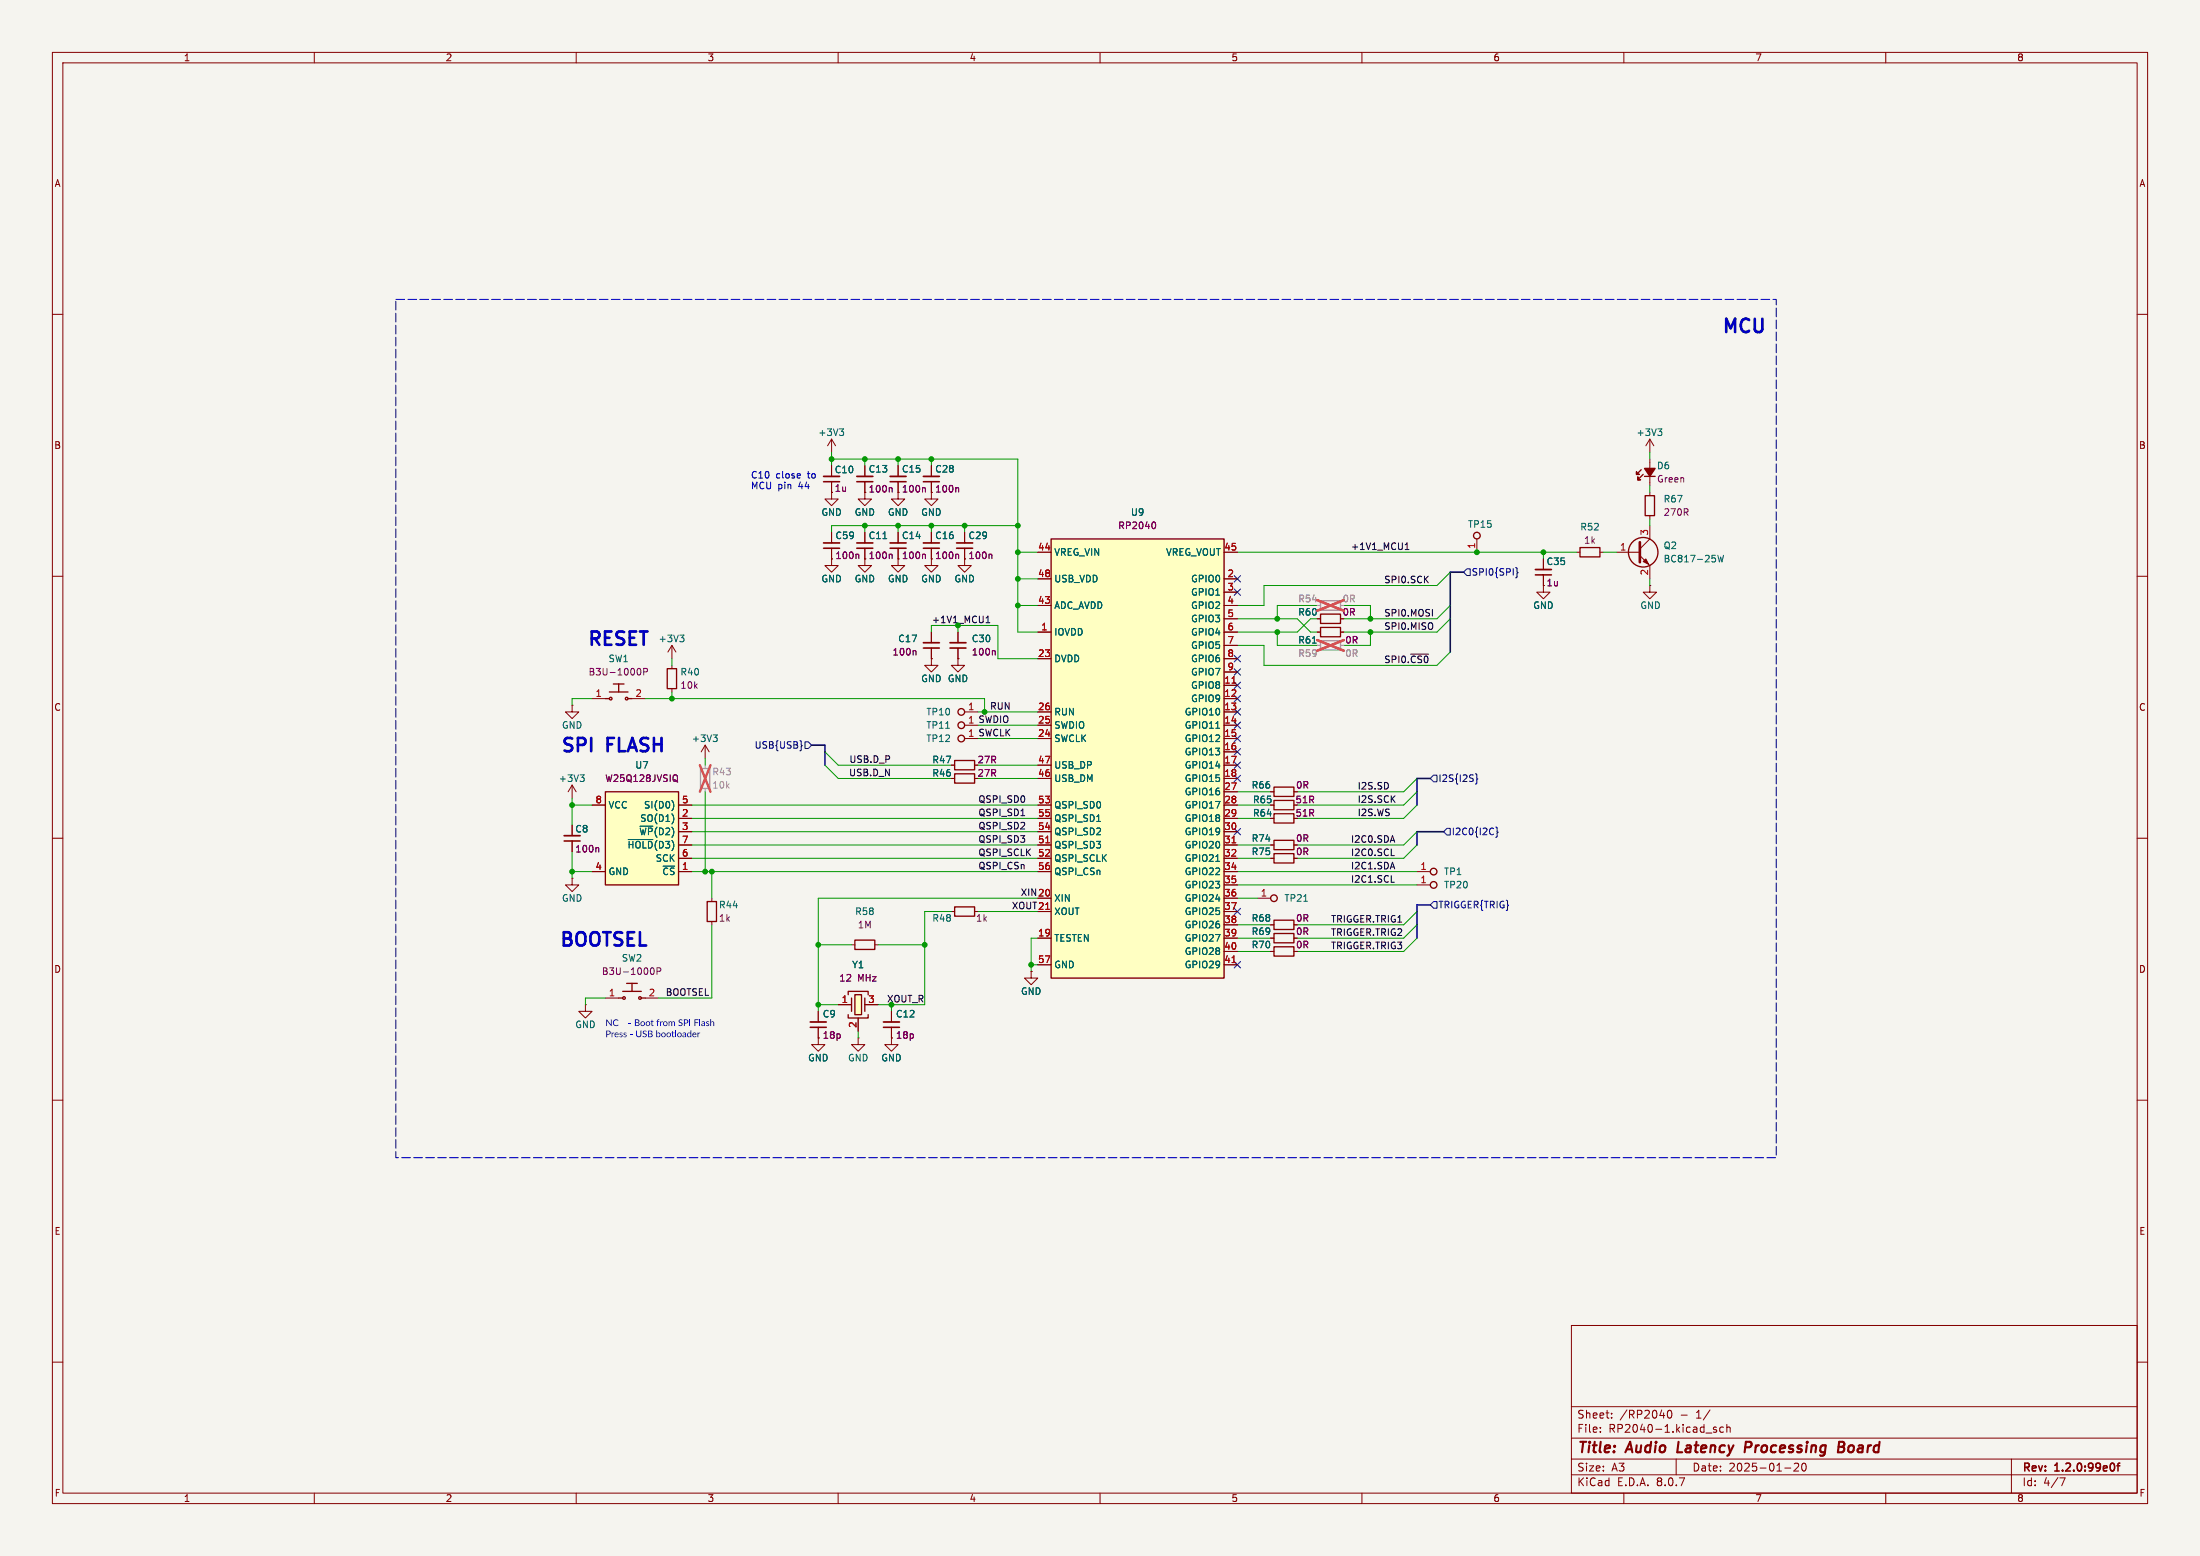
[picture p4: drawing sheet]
<svg xmlns="http://www.w3.org/2000/svg" width="420mm" height="297mm" viewBox="0 0 420 297" stroke-linecap="round" stroke-linejoin="round" font-family="sans-serif">
<path d="M0 0h420v297h-420z" fill="#f5f4ef" stroke="#f5f4ef" stroke-width=".19"/>
<g fill="none" stroke="#840000" stroke-width=".19">
<path d="M10 10h400v277h-400zM12 12h396v273h-396zM60 10v2M110 10v2M160 10v2M210 10v2M260 10v2M310 10v2M360 10v2M10 60h2M408 60h2M158.7 94v1.3h1.3l-1.3 1.2-1.2-1.2h1.2"/>
<path d="M158.7 94h.1M165.1 94v1.3h1.3l-1.3 1.2-1.3-1.2h1.3M165.1 94h.1M165.1 88.9v2M165.1 91.9v2.1M171.4 94v1.3h1.3l-1.3 1.2-1.2-1.2h1.2M171.4 94h.1M177.8 88.9v2M177.8 91.9v2.1M315 94v.6M315 98.4v.7M10 110h2"/>
<path d="M158.7 106.7v1.3h1.3l-1.3 1.2-1.2-1.2h1.2M158.7 106.7h.1M158.7 101.6v2M158.7 104.6v2.1M165.1 106.7v1.3h1.3l-1.3 1.2-1.3-1.2h1.3M165.1 106.7h.1M171.4 106.7v1.3h1.3l-1.3 1.2-1.2-1.2h1.2M171.4 106.7h.1M184.1 101.6v2M184.1 104.6v2.1M251.5 118.1h.6M294.6 106.7v2"/>
<path d="M294.6 109.7v2.1M308.6 105.4h4.5M313.1 106l1.9 2v2.5M315 111.8v1.2h-1.3l1.3 1.3 1.2-1.3h-1.2M315 111.8h.1M315 100.3v2.6l-1.9 1.9M408 110h2M182.9 120.7v2M182.9 123.7v2M251.5 120.7h.6M255.9 120.7h.6M10 160h2"/>
<path d="M181.6 146.1h.6M184.1 141h2.6M242.6 153.7h.6M242.6 156.2h.6M242.6 151.1h.6M408 160h2M240 171.5h2.6M242.6 163.8h.6M242.6 161.3h.6M270.5 168.9h2.5M270.5 166.4h2.5M163.8 198.1v1.3h1.3l-1.3 1.3-1.2-1.3h1.2"/>
<path d="M163.8 198.1h.1M170.2 198.1v1.3h1.2l-1.2 1.3-1.3-1.3h1.3M170.2 198.1h.1M170.2 193v2.1M170.2 196.1v2M10 210h2M408 210h2M300 253h108v32h-108zM10 260h2M300 278.5h108M300 274.5h108M300 268.5h108"/>
<path d="M305.5 273.2v.2M305.5 272.5v.1M307.7 270.5v.2M307.7 269.8v.1M318.4 269.3l.3-.1a.8 .8 0 0 1 .5 .7 .8 .8 0 0 1-.5 .8l-.3-.2-.1-.4zM320 278.5v3M327.7 272.5l-.4-.1-.2 .2 .1 .2 .5 .2v.3h-.6M329 272.5l-.4-.1-.3 .3 .1 .6h.6M329.7 272.5l.2-.1 .3 .1 .1 .9M329.7 271.9v1.5M343.3 279.4v.5l-.9 .9h1M344.1 279.4a.81 .81 0 0 0 .3 1.4l.3-.2 .1-.4-.1-.8"/>
<path d="M384 278.5v6.5M408 260h2M60 285v2M110 285v2M160 285v2M210 285v2M260 285v2M300 281.5h108M310 285v2M340.7 280.2h1.2M360 285v2M393.2 282.1h1l-.6 1.5"/>
</g>
<path d="M163.6 91.9h3M176.3 91.9h3M157.2 104.6h3.1M182.6 104.6h3.1M293.1 109.7h3.1M181.4 123.7h3M168.7 196.1h3M404.1 279.8h.6M404.7 279.3l-.4 .2v1.3" fill="none" stroke="#840000" stroke-width=".3"/>
<path d="M320.4 275.2l-.2 2h.9M334.1 275.2h-.8l-.3 2M334.1 276.2l-.9 .1M351 276.2h.7M351.1 275.2l.9 .1a.51 .51 0 0 1 .1 .5 .51 .51 0 0 1-.4 .4l.2 .1a.58 .58 0 0 1-.3 .9h-.7z" fill="none" stroke="#840000" stroke-width=".4"/>
<g fill="none" stroke="#840000" stroke-width=".25">
<path d="M314.1 94.6h1.7v3.8h-1.7zM252.1 119.8h3.8v1.7h-3.8zM252.1 117.2h3.8v1.8h-3.8zM182.2 145.2h3.9v1.7h-3.9zM243.2 152.8h3.8v1.8h-3.8zM243.2 155.3h3.8v1.8h-3.8zM243.2 150.2h3.8v1.8h-3.8zM243.2 162.9h3.8v1.8h-3.8zM243.2 160.4h3.8v1.8h-3.8z"/>
<circle cx="313.7" cy="105.4" r="2.82"/>
<circle cx="183.5" cy="141" r=".63"/>
<circle cx="243.2" cy="171.4" r=".63"/>
<circle cx="273.7" cy="168.9" r=".63"/>
<circle cx="273.7" cy="166.4" r=".63"/>
</g>
<path d="M163.6 90.9h3M176.3 90.9h3M157.2 103.6h3.1M182.6 103.6h3.1M293.1 108.7h3.1M181.4 122.7h3M168.7 195.1h3" fill="none" stroke="#840000" stroke-width=".33"/>
<path d="M170.1 93.1l.2 .2v.6M182.8 93.1l.2 .2v.6M163.8 105.8l.2 .2v.6M189.2 105.8l.2 .2v.6M189.8 124.2l.2 .2v.6" fill="none" stroke="#840084" stroke-width=".19"/>
<path d="M327.9 106l.3 1.3 .3-.9 .2 .9 .3-1.3M250.6 122.8h.7M248.9 172h.7" fill="none" stroke="#006464" stroke-width=".19"/>
<path d="M252.1 114.7h3.8v1.8h-3.8zM252.1 122.3h3.8v1.8h-3.8z" fill="none" stroke="#9c9b98" stroke-width=".25"/>
<path d="M251.5 115.6h.6M251.5 123.2h.6M255.9 123.2h.6" fill="none" stroke="#9c9b98" stroke-width=".19"/>
<path d="M251.5 114.6l5 2M256.5 114.6l-5 2M251.5 122.2l5 2M256.5 122.2l-5 2" fill="none" stroke="#e75356" stroke-width=".46"/>
<path d="M313.1 103.5v3.8" fill="none" stroke="#840000" stroke-width=".51"/>
<path d="M313.7 107.2l.5-.5 .5 1z" fill="#840000" stroke="#840000" stroke-width=".19"/>
<path d="M162.6 190.5v2.5M165.1 190.5v2.5" fill="none" stroke="#ffffc2" stroke-width=".19"/>
<path d="M163.2 189.9h1.3v3.8h-1.3z" fill="#ffffc2"/>
<path d="M301.6 104.5h3.8v1.8h-3.8zM182.2 147.7h3.9v1.8h-3.9zM163.2 179.5h3.8v1.7h-3.8zM182.2 173.1h3.9v1.8h-3.9zM243.2 175.6h3.8v1.8h-3.8zM161.9 193.7v.6h3.8v-.6M161.9 189.9v-.7h3.8v.7M162.6 190.5v2.5M163.2 189.9h1.3v3.8h-1.3zM165.1 190.5v2.5" fill="none" stroke="#840000" stroke-width=".25"/>
<g fill="none" stroke="#840000" stroke-width=".19">
<path d="M158.7 83.8v2.6M158.7 91.9v2.1M158.7 83.8l-.7 1.3M158.7 83.8l.8 1.3M171.4 88.9v2M171.4 91.9v2.1M177.8 94v1.3h1.3l-1.3 1.2-1.3-1.2h1.3M177.8 94h.1M165.1 101.6v2M165.1 104.6v2.1M171.4 101.6v2M171.4 104.6v2.1"/>
<path d="M177.8 106.7v1.3h1.3l-1.3 1.2-1.3-1.2h1.3M177.8 106.7h.1M177.8 101.6v2M177.8 104.6v2.1M184.1 106.7v1.3h1.3l-1.3 1.2-1.2-1.2h1.2M184.1 106.7h.1M301 105.4h.6M305.4 105.4h.7M177.8 120.7v2M177.8 123.7v2M181.6 148.6h.6M109.2 167.6v1.3h1.3l-1.3 1.3-1.3-1.3h1.3"/>
<path d="M109.2 167.6h.1M109.2 160.5v2.1M181.6 174h.6M186.1 174h.6M242.6 176.5h.6M160 191.8h2.6M162.6 180.3h.6M163.8 194.3v2.6M165.1 191.8h2.5M167 180.3h.6M196.8 185.4v1.3h1.3l-1.3 1.3-1.2-1.3h1.2M196.8 185.4h.1"/>
</g>
<path d="M160.3 81.9h.7l-.4 .4M160.8 82.3l.2 .3v.3l-.2 .2M168.6 102.8h.7" fill="none" stroke="#006464" stroke-width=".19"/>
<path d="M157.2 91.9h3.1M169.9 91.9h3.1M163.6 104.6h3M169.9 104.6h3.1M176.3 104.6h3M176.3 123.7h3M107.7 160.5h3" fill="none" stroke="#840000" stroke-width=".3"/>
<path d="M157.2 90.9h3.1M169.9 90.9h3.1M163.6 103.6h3M169.9 103.6h3.1M176.3 103.6h3M176.3 122.7h3M107.7 159.5h3" fill="none" stroke="#840000" stroke-width=".33"/>
<path d="M176.5 93.1l.2 .2v.6M170.1 105.8l.2 .2v.6M176.5 105.8l.2 .2v.6M182.8 105.8l.2 .2v.6M174.7 124.2l.2 .2v.6M114.1 161.8l.2 .2v.6" fill="none" stroke="#840084" stroke-width=".19"/>
<path d="M115.6 151.1h13.9v17.8h-13.9z" fill="#ffffc2"/>
<g fill="none" stroke="#840000" stroke-width=".25">
<path d="M313.3 89.7l-.9 .9v-.6v.6h.5h-.5M313.7 90.6l-1 1v-.5v.5h.5h-.5M313.9 90.9h2.1M115.6 133.4h.7M116.3 132.1h3.6M117.1 130.6h2M118.1 130.6v1.5M119.9 133.4h.7M127.4 127.6h1.8v3.8h-1.8zM115.6 151.1h13.9v17.8h-13.9zM135 172.1h1.8v3.8h-1.8zM243.2 178.2h3.8v1.8h-3.8z"/>
<path d="M118.1 190.5h.8M118.9 189.2h3.5M119.6 187.7h2.1M120.6 187.7v1.5M122.4 190.5h.8"/>
<circle cx="281.9" cy="102.2" r=".63"/>
<circle cx="116.6" cy="133.3" r=".25"/>
<circle cx="119.6" cy="133.3" r=".25"/>
<circle cx="183.5" cy="135.9" r=".63"/>
<circle cx="183.5" cy="138.4" r=".63"/>
<circle cx="119.1" cy="190.5" r=".25"/>
<circle cx="122.2" cy="190.5" r=".25"/>
</g>
<g fill="none" stroke="#840000" stroke-width=".19">
<path d="M315 83.8v2.6M315 87.6v1.9M315 90.8v1.9M315 83.8l-.8 1.3M315 83.8l.7 1.3M281.9 102.9v2.5M294.6 111.8v1.2h1.3l-1.3 1.3-1.2-1.3h1.2M294.6 111.8h.1M109.2 134.6v1.3h1.3l-1.3 1.3-1.3-1.3h1.3M109.2 134.6h.1M113 133.4h2.6M120.6 133.4h2.6"/>
<path d="M128.3 123.2v2.5M128.3 127v.6M128.3 131.4v.7M128.3 123.2l-.8 1.3M128.3 123.2l.7 1.3M177.8 125.7v1.3h1.3l-1.3 1.3-1.3-1.3h1.3M177.8 125.7h.1M182.9 125.7v1.3h1.2l-1.2 1.3-1.3-1.3h1.3M182.9 125.7h.1M184.1 138.4h2.6M184.1 135.9h2.6M109.2 149.9v2.5"/>
<path d="M109.2 149.9l-.7 1.2M109.2 149.9l.8 1.2M113 153.7h2.6M129.5 156.2h2.6M129.5 158.8h2.6M129.5 153.7h2.6M134.6 142.2v2.6M134.6 142.2l-.7 1.3M134.6 142.2l.8 1.3M113 166.4h2.6M129.5 166.4h2.6M129.5 163.8h2.6"/>
<path d="M129.5 161.3h2.6M135.9 171.5v.6M135.9 175.9v.6M242.6 179.1h.6M111.8 191.8v1.2h1.2l-1.2 1.3-1.3-1.3h1.3M111.8 191.8h.1M115.6 190.5h2.5M123.2 190.5h2.5M156.2 198.1v1.3h1.3l-1.3 1.3-1.3-1.3h1.3M156.2 198.1h.1M156.2 193v2.1M156.2 196.1v2"/>
</g>
<path d="M316.5 81.9h.8l-.5 .4M317 82.3l.3 .3v.3l-.3 .2M129.8 121.2h.8l-.5 .5M130.3 121.7l.3 .3v.3l-.3 .2M180.5 139h.8M110.7 147.9h.8l-.4 .5M111.3 148.4l.2 .2v.3l-.2 .3M128.4 153l.2 .6-.2 .9M128.6 155.9v.8M136.1 140.3h.8l-.4 .5M136.7 140.8l.2 .2v.3l-.2 .2M119.9 160.2h4.7" fill="none" stroke="#006464" stroke-width=".19"/>
<path d="M121.9 127.6a.68 .68 0 0 1 .5 .6 .68 .68 0 0 1-.5 .6M122.9 128.2h.6l.1-.2v-.3l-.7-.1v1.2M129 148.9l.4 .4M129 147.9l.1 .1a.81 .81 0 0 1-.1 1.2M124.5 184.7a.68 .68 0 0 1 .4 .7 .68 .68 0 0 1-.4 .6M125.4 185.4l.6-.1 .2-.1-.1-.3-.7-.2v1.3" fill="none" stroke="#840084" stroke-width=".19"/>
<path d="M154.7 196.1h3" fill="none" stroke="#840000" stroke-width=".3"/>
<path d="M154.7 195.1h3" fill="none" stroke="#840000" stroke-width=".33"/>
<path d="M133.7 146.7h1.8v3.8h-1.8z" fill="none" stroke="#9c9b98" stroke-width=".25"/>
<path d="M134.6 146.1v.6M134.6 150.5v.6" fill="none" stroke="#9c9b98" stroke-width=".19"/>
<path d="M133.6 146l2 5.1M135.6 146l-2 5.1" fill="none" stroke="#e75356" stroke-width=".46"/>
<path d="M313.9 89.4h2.1l-1 1.5z" fill="#840000" stroke="#840000" stroke-width=".25"/>
<path d="M200.7 102.9h33v83.8h-33z" fill="#ffffc2"/>
<path d="M200.7 102.9h33v83.8h-33zM243.2 180.7h3.8v1.8h-3.8z" fill="none" stroke="#840000" stroke-width=".25"/>
<g fill="none" stroke="#840000" stroke-width=".19">
<path d="M158.7 94h.1M158.7 91.9v2.1M165.1 94h.1M165.1 88.9v2M165.1 91.9v2.1M171.4 94h.1M171.4 88.9v2M171.4 91.9v2.1M177.8 94h.1M177.8 88.9v2M177.8 91.9v2.1M158.7 106.7h.1"/>
<path d="M158.7 101.6v2M158.7 104.6v2.1M165.1 106.7h.1M165.1 101.6v2M165.1 104.6v2.1M171.4 106.7h.1M171.4 101.6v2M171.4 104.6v2.1M177.8 106.7h.1M177.8 101.6v2M177.8 104.6v2.1M184.1 106.7h.1"/>
<path d="M184.1 101.6v2M184.1 104.6v2.1M198.1 110.5h2.6M198.1 115.6h2.6M198.1 105.4h2.6M233.7 110.5h2.5M233.7 113h2.5M233.7 115.6h2.5M233.7 105.4h2.5M233.7 118.1h2.5M251.5 118.1h.6M294.6 111.8h.1"/>
<path d="M294.6 106.7v2M294.6 109.7v2.1M177.8 125.7h.1M177.8 120.7v2M177.8 123.7v2M182.9 125.7h.1M182.9 120.7v2M182.9 123.7v2M198.1 120.7h2.6M198.1 135.9h2.6M198.1 138.4h2.6M198.1 125.7h2.6"/>
<path d="M233.7 120.7h2.5M233.7 130.8h2.5M233.7 133.4h2.5M233.7 135.9h2.5M233.7 138.4h2.5M233.7 125.7h2.5M233.7 123.2h2.5M233.7 128.3h2.5M251.5 120.7h.6M255.9 120.7h.6M113 153.7h2.6M129.5 153.7h2.6"/>
<path d="M129.5 156.2h2.6M129.5 158.8h2.6M181.6 146.1h.6M181.6 148.6h.6M198.1 141h2.6M198.1 146.1h2.6M198.1 148.6h2.6M198.1 153.7h2.6M198.1 156.2h2.6M198.1 158.8h2.6M233.7 141h2.5M233.7 143.5h2.5"/>
<path d="M233.7 146.1h2.5M233.7 148.6h2.5M233.7 151.1h2.5M233.7 153.7h2.5M233.7 156.2h2.5M233.7 158.8h2.5M242.6 151.1h.6M242.6 153.7h.6M242.6 156.2h.6M109.2 160.5v2.1M113 166.4h2.6M129.5 161.3h2.6"/>
<path d="M129.5 163.8h2.6M129.5 166.4h2.6M198.1 179.1h2.6M198.1 171.5h2.6M198.1 174h2.6M198.1 161.3h2.6M198.1 163.8h2.6M198.1 166.4h2.6M233.7 179.1h2.5M233.7 171.5h2.5M233.7 174h2.5M233.7 161.3h2.5"/>
<path d="M233.7 163.8h2.5M233.7 166.4h2.5M233.7 168.9h2.5M233.7 176.5h2.5M242.6 179.1h.6M242.6 161.3h.6M242.6 163.8h.6M242.6 176.5h.6M156.2 198.1h.1M156.2 193v2.1M156.2 196.1v2M160 191.8h2.6"/>
<path d="M163.8 194.3v2.6M165.1 191.8h2.5M170.2 198.1h.1M170.2 193v2.1M170.2 196.1v2M196.8 185.4h.1M198.1 184.2h2.6M233.7 181.6h2.5M233.7 184.2h2.5M242.6 181.6h.6"/>
</g>
<path d="M235.2 130.4h.7M199.6 173.6h.8M199.6 160.9h.8M235.2 160.9h.7M235.2 183.7h.7" fill="none" stroke="#a90000" stroke-width=".19"/>
<path d="M168.6 102.8h.7M232.1 139h.7M250.6 122.8h.7M128.4 153l.2 .6-.2 .9M128.6 155.9v.8M209.4 156.8h.7M119.9 160.2h4.7M232.1 164.4h.7" fill="none" stroke="#006464" stroke-width=".19"/>
<g fill="none" stroke="#840084" stroke-width=".19">
<path d="M170.1 93.1l.2 .2v.6M176.5 93.1l.2 .2v.6M182.8 93.1l.2 .2v.6M220.3 99.6a.79 .79 0 0 1 0 1.3M163.8 105.8l.2 .2v.6M170.1 105.8l.2 .2v.6M176.5 105.8l.2 .2v.6M182.8 105.8l.2 .2v.6M189.2 105.8l.2 .2v.6M174.7 124.2l.2 .2v.6M189.8 124.2l.2 .2v.6M129 148.9l.4 .4"/>
<path d="M129 147.9l.1 .1a.81 .81 0 0 1-.1 1.2M114.1 161.8l.2 .2v.6"/>
</g>
<g fill="none" stroke="#000084" stroke-width=".19">
<path d="M235.6 112.4l1.2 1.2M235.6 109.9l1.2 1.2M236.8 112.4l-1.2 1.2M236.8 109.9l-1.2 1.2M280 108.6h.7v1.3h-.7l-.6-.7zM289.4 108.3l.2 .2v.6l.2 .2-.2 .2v.6l-.2 .2M235.6 137.8l1.2 1.2M235.6 132.7l1.2 1.3M235.6 135.3l1.2 1.2M235.6 130.2l1.2 1.2M235.6 127.7l1.2 1.2M235.6 125.1l1.2 1.2"/>
<path d="M236.8 137.8l-1.2 1.2M236.8 132.7l-1.2 1.3M236.8 135.3l-1.2 1.2M236.8 130.2l-1.2 1.2M236.8 127.7l-1.2 1.2M236.8 125.1l-1.2 1.2M153 142.2l.1 .1-.1 .2M153.7 141.6h.6l.6 .6-.6 .7h-.6zM235.6 145.4l1.2 1.3M235.6 142.9l1.2 1.2M235.6 140.4l1.2 1.2M235.6 158.1l1.2 1.3"/>
<path d="M235.6 148l1.2 1.2M236.8 145.4l-1.2 1.3M236.8 142.9l-1.2 1.2M236.8 140.4l-1.2 1.2M236.8 158.1l-1.2 1.3M236.8 148l-1.2 1.2M273.7 148h.6v1.2h-.6l-.7-.6zM276.2 158.1h.7v1.3h-.7l-.6-.6zM281.7 147.7l.2 .2v.6l.2 .2-.2 .2v.6l-.2 .2M285.6 157.9l.2 .2v.6l.2 .1-.2 .2v.6l-.2 .2M235.6 173.4l1.2 1.2M236.8 173.4l-1.2 1.2"/>
<path d="M273.7 172.1h.6v1.3h-.6l-.7-.7zM235.6 183.5l1.2 1.3M236.8 183.5l-1.2 1.3"/>
</g>
<path d="M188.2 118.9h.8M188.2 118l.4-.4v1.3M268.3 104.9h.7M268.3 104l.3-.4v1.3M269.3 124.9h3.4M194.9 155.7h.7M265.6 168.4h.6M265.6 163.3h.6" fill="none" stroke="#0f0f0f" stroke-width=".19"/>
<path d="M75.6 57.2h263.5v163.8h-263.5z" fill="none" stroke="#0000c2" stroke-width=".19" stroke-dasharray="1.7 .6"/>
<path d="M279.4 109.2h-2.5v15.3M154.9 142.2h2.6v3.9M273 148.6h-2.5v5.1M275.6 158.8h-5.1v2.5M273 172.7h-2.5v6.4" fill="none" stroke="#000084" stroke-width=".3"/>
<g fill="none" stroke="#009600" stroke-width=".19">
<path d="M158.7 86.4v2.5M158.7 87.6h35.6v33.1h3.8M165.1 87.6v1.3M171.4 87.6v1.3M177.8 87.6v1.3M315 86.4v1.2M315 92.7v1.3M315 99.1v1.2M165.1 100.3v1.3M171.4 100.3v1.3M177.8 100.3v1.3M182.9 119.4v1.3"/>
<path d="M184.1 100.3v1.3M194.3 100.3h-35.6v1.3M194.3 115.6h3.8M194.3 105.4h3.8M194.3 110.5h3.8M236.2 118.1h11.4l2.6 2.6h1.3M236.2 105.4h64.8M250.2 118.1l-2.6 2.6h-11.4M251.5 115.6h-7.7v2.5M256.5 115.6h5.1v2.5M276.9 115.6l-2.6 2.5h-17.8M276.9 109.2l-2.6 2.6h-33v3.8h-5.1"/>
<path d="M276.9 118.1l-2.6 2.6h-17.8M294.6 105.4v1.3M306.1 105.4h2.5M315 110.5v1.3M113 133.4h-3.8v1.2M123.2 133.4h64.8v2.5M128.3 125.7v1.3M128.3 132.1v1.3M177.8 120.7v-1.3h12.7v6.3h7.6M186.7 138.4h11.4M186.7 135.9h11.4M236.2 123.2h5.1v3.8h33l2.6-2.5"/>
<path d="M243.8 120.7v2.5h7.7M261.6 120.7v2.5h-5.1M109.2 152.4v5.1M109.2 153.7h3.8M132.1 158.8h66M132.1 153.7h66M132.1 156.2h66M134.6 144.8v1.3M134.6 151.1v15.3M157.5 146.1l2.5 2.5h21.6M157.5 143.5l2.5 2.6h21.6M186.7 141h11.4"/>
<path d="M186.7 148.6h11.4M186.7 146.1h11.4M236.2 153.7h6.4M236.2 156.2h6.4M236.2 151.1h6.4M270.5 158.8l-2.5 2.5h-20.4M270.5 151.1l-2.5 2.6h-20.4M270.5 153.7l-2.5 2.5h-20.4M270.5 148.6l-2.5 2.5h-20.4M109.2 162.6v5M109.2 166.4h3.8M132.1 166.4h66"/>
<path d="M132.1 161.3h66M132.1 163.8h66M135.9 166.4v5.1M135.9 176.5v14h-10.2M181.6 174h-5.1v17.8h-8.9M186.7 174h11.4M198.1 179.1h-1.3v6.3M198.1 171.5h-41.9v21.5M236.2 166.4h34.3M236.2 161.3h6.4M236.2 179.1h6.4M236.2 171.5h3.8"/>
<path d="M236.2 163.8h6.4M236.2 176.5h6.4M236.2 168.9h34.3M270.5 176.5l-2.5 2.6h-20.4M270.5 161.3l-2.5 2.5h-20.4M270.5 174l-2.5 2.5h-20.4M270.5 179.1l-2.5 2.5h-20.4M115.6 190.5h-3.8v1.3M156.2 191.8h3.8M156.2 180.3h6.4M163.8 196.9v1.2M167.6 180.3h8.9"/>
<path d="M170.2 191.8v1.2M196.8 184.2h1.3M236.2 181.6h6.4"/>
</g>
<path d="M251.5 115.6h.6M251.5 123.2h.6M255.9 123.2h.6" fill="none" stroke="#9c9b98" stroke-width=".19"/>
<path d="M251.5 114.6l5 2M256.5 114.6l-5 2M251.5 122.2l5 2M256.5 122.2l-5 2" fill="none" stroke="#e75356" stroke-width=".46"/>
<g fill="#009600" stroke="#009600" stroke-width=".19">
<circle cx="243.8" cy="118.1" r=".46"/>
<circle cx="261.6" cy="118.1" r=".46"/>
<circle cx="261.6" cy="120.7" r=".46"/>
<circle cx="281.9" cy="105.4" r=".46"/>
<circle cx="294.6" cy="105.4" r=".46"/>
<circle cx="243.8" cy="120.7" r=".46"/>
<circle cx="184.1" cy="100.3" r=".46"/>
<circle cx="158.7" cy="87.6" r=".46"/>
<circle cx="165.1" cy="87.6" r=".46"/>
<circle cx="177.8" cy="87.6" r=".46"/>
<circle cx="171.4" cy="87.6" r=".46"/>
<circle cx="171.4" cy="100.3" r=".46"/>
<circle cx="177.8" cy="100.3" r=".46"/>
<circle cx="165.1" cy="100.3" r=".46"/>
<circle cx="196.8" cy="184.2" r=".46"/>
<circle cx="156.2" cy="180.3" r=".46"/>
<circle cx="156.2" cy="191.8" r=".46"/>
<circle cx="176.5" cy="180.3" r=".46"/>
<circle cx="134.6" cy="166.4" r=".46"/>
<circle cx="135.9" cy="166.4" r=".46"/>
<circle cx="109.2" cy="153.7" r=".46"/>
<circle cx="109.2" cy="166.4" r=".46"/>
<circle cx="128.3" cy="133.4" r=".46"/>
<circle cx="194.3" cy="100.3" r=".46"/>
<circle cx="194.3" cy="105.4" r=".46"/>
<circle cx="194.3" cy="110.5" r=".46"/>
<circle cx="188" cy="135.9" r=".46"/>
<circle cx="194.3" cy="115.6" r=".46"/>
</g>
<g font-size="3.5" fill="#0000c2">
<text x="328.4" y="64.3">MCU</text>
<text x="111.9" y="124">RESET</text>
<text x="106.8" y="144.3">SPI</text>
<text x="115.9" y="144.3">FLASH</text>
<text x="106.5" y="181.4">BOOTSEL</text>
</g>
<g font-size="2.8" fill="#840000">
<text x="301" y="277.9">Title:</text>
<text x="310.6" y="277.9">Audio</text>
<text x="321.1" y="277.9">Latency</text>
<text x="334.7" y="277.9">Processing</text>
<text x="353.3" y="277.9">Board</text>
</g>
<g font-size="2.1" fill="#840000">
<text x="301" y="273.7">File:</text>
<text x="301" y="271">Sheet:</text>
<text x="307.1" y="273.7">RP2040-1.kicad_sch</text>
<text x="309.2" y="271">/RP2040</text>
<text x="320.8" y="271">-</text>
<text x="324" y="271">1/</text>
<text x="301" y="281.1">Size:</text>
<text x="307.6" y="281.1">A3</text>
<text x="323" y="281.1">Date:</text>
<text x="330" y="281.1">2025-01-20</text>
<text x="386" y="281.3">Rev:</text>
<text x="392.4" y="281.3">1.2.0:99e0f</text>
<text x="301" y="283.9">KiCad</text>
<text x="308.7" y="283.9">E.D.A.</text>
<text x="316.3" y="283.9">8.0.7</text>
<text x="386" y="283.9">Id:</text>
<text x="390.1" y="283.9">4/7</text>
</g>
<g font-size="1.8" fill="#840000">
<text x="35" y="11.9">1</text>
<text x="85" y="11.9">2</text>
<text x="135" y="11.9">3</text>
<text x="185" y="11.9">4</text>
<text x="235" y="11.9">5</text>
<text x="285" y="11.9">6</text>
<text x="335" y="11.9">7</text>
<text x="385" y="11.9">8</text>
<text x="10.3" y="35.9">A</text>
<text x="408.3" y="35.9">A</text>
<text x="10.3" y="85.9">B</text>
<text x="408.2" y="85.9">B</text>
<text x="159.3" y="90.5">C10</text>
<text x="256.2" y="117.7">0R</text>
<text x="10.3" y="135.9">C</text>
<text x="408.2" y="135.9">C</text>
<text x="186.5" y="145.9">27R</text>
<text x="186.5" y="148.4">27R</text>
<text x="247.2" y="153.5">51R</text>
<text x="247.3" y="150.7">0R</text>
<text x="109.7" y="159.1">C8</text>
<text x="247.2" y="156.1">51R</text>
<text x="247.3" y="160.9">0R</text>
<text x="247.3" y="163.4">0R</text>
<text x="247.3" y="176.1">0R</text>
<text x="247.3" y="178.7">0R</text>
<text x="10.3" y="185.9">D</text>
<text x="247.3" y="181.2">0R</text>
<text x="408.2" y="185.9">D</text>
<text x="10.3" y="235.9">E</text>
<text x="408.3" y="235.9">E</text>
<text x="10.3" y="285.9">F</text>
<text x="35" y="286.9">1</text>
<text x="85" y="286.9">2</text>
<text x="135" y="286.9">3</text>
<text x="185" y="286.9">4</text>
<text x="235" y="286.9">5</text>
<text x="285" y="286.9">6</text>
<text x="335" y="286.9">7</text>
<text x="385" y="286.9">8</text>
<text x="408.3" y="285.9">F</text>
</g>
<g font-size="1.8" fill="#006464">
<text x="156.1" y="83.4">+3V3</text>
<text x="312.3" y="83.4">+3V3</text>
<text x="316.2" y="89.8">D6</text>
<text x="165.7" y="90.4">C13</text>
<text x="172.1" y="90.4">C15</text>
<text x="178.4" y="90.4">C28</text>
<text x="156.7" y="98.7">GND</text>
<text x="163.1" y="98.7">GND</text>
<text x="169.4" y="98.7">GND</text>
<text x="175.8" y="98.7">GND</text>
<text x="215.8" y="98.7">U9</text>
<text x="280.2" y="100.9">TP15</text>
<text x="301.6" y="101.4">R52</text>
<text x="317.5" y="96.1">R67</text>
<text x="159.4" y="103.1">C59</text>
<text x="165.7" y="103.1">C11</text>
<text x="172.1" y="103.1">C14</text>
<text x="178.4" y="103.1">C16</text>
<text x="184.8" y="103.1">C29</text>
<text x="201.2" y="106.3">VREG_VIN</text>
<text x="222.5" y="106.3">VREG_VOUT</text>
<text x="317.5" y="107.5">BC817-25W</text>
<text x="317.5" y="105">Q2</text>
<text x="156.7" y="111.4">GND</text>
<text x="163.1" y="111.4">GND</text>
<text x="169.4" y="111.4">GND</text>
<text x="175.8" y="111.4">GND</text>
<text x="182.1" y="111.4">GND</text>
<text x="201.2" y="111.4">USB_VDD</text>
<text x="227.3" y="111.4">GPIO0</text>
<text x="227.3" y="113.9">GPIO1</text>
<text x="295.1" y="108">C35</text>
<text x="201.2" y="116.4">ADC_AVDD</text>
<text x="227.3" y="116.4">GPIO2</text>
<text x="227.3" y="119">GPIO3</text>
<text x="247.7" y="117.7">R60</text>
<text x="292.6" y="116.4">GND</text>
<text x="313.1" y="116.4">GND</text>
<text x="125.6" y="122.8">+3V3</text>
<text x="171.4" y="122.8">C17</text>
<text x="185.4" y="122.8">C30</text>
<text x="201.2" y="121.5">IOVDD</text>
<text x="227.3" y="121.5">GPIO4</text>
<text x="227.3" y="124.1">GPIO5</text>
<text x="247.7" y="123">R61</text>
<text x="116.1" y="126.6">SW1</text>
<text x="129.8" y="129.1">R40</text>
<text x="175.8" y="130.4">GND GND</text>
<text x="201.2" y="126.6">DVDD</text>
<text x="227.3" y="131.7">GPIO8</text>
<text x="227.3" y="126.6">GPIO6</text>
<text x="227.3" y="129.1">GPIO7</text>
<text x="176.8" y="136.7">TP10</text>
<text x="201.2" y="136.8">RUN</text>
<text x="226.1" y="136.8">GPIO10</text>
<text x="227.3" y="134.2">GPIO9</text>
<text x="107.2" y="139.3">GND</text>
<text x="132" y="141.8">+3V3</text>
<text x="176.8" y="141.8">TP12</text>
<text x="176.8" y="139.3">TP11</text>
<text x="201.2" y="141.8">SWCLK</text>
<text x="201.2" y="139.3">SWDIO</text>
<text x="226.1" y="139.3">GPIO11</text>
<text x="226.1" y="141.8">GPIO12</text>
<text x="106.6" y="149.4">+3V3</text>
<text x="121.2" y="146.9">U7</text>
<text x="177.9" y="145.9">R47</text>
<text x="177.9" y="148.4">R46</text>
<text x="201.2" y="149.5">USB_DM</text>
<text x="201.2" y="146.9">USB_DP</text>
<text x="226.1" y="144.4">GPIO13</text>
<text x="226.1" y="146.9">GPIO14</text>
<text x="226.1" y="149.5">GPIO15</text>
<text x="116.1" y="154.5">VCC</text>
<text x="122.8" y="154.5">SI(D0)</text>
<text x="201.2" y="154.5">QSPI_SD0</text>
<text x="226.1" y="152">GPIO16</text>
<text x="226.1" y="154.5">GPIO17</text>
<text x="238.8" y="150.7">R66</text>
<text x="239.1" y="153.5">R65</text>
<text x="121.9" y="159.6">~{WP}(D2)</text>
<text x="122.1" y="157.1">SO(D1)</text>
<text x="201.2" y="159.6">QSPI_SD2</text>
<text x="201.2" y="157.1">QSPI_SD1</text>
<text x="226.1" y="157.1">GPIO18</text>
<text x="226.1" y="159.6">GPIO19</text>
<text x="238.8" y="160.9">R74</text>
<text x="239.1" y="156.1">R64</text>
<text x="116.1" y="167.2">GND</text>
<text x="119.7" y="162.2">~{HOLD}(D3)</text>
<text x="125.1" y="164.7">SCK</text>
<text x="126.3" y="167.2">~{CS}</text>
<text x="201.2" y="162.2">QSPI_SD3</text>
<text x="201.2" y="164.7">QSPI_SCLK</text>
<text x="201.2" y="167.2">QSPI_CSn</text>
<text x="226.1" y="162.2">GPIO20</text>
<text x="226.1" y="164.7">GPIO21</text>
<text x="226.1" y="167.2">GPIO22</text>
<text x="238.8" y="163.4">R75</text>
<text x="275.6" y="167.2">TP1</text>
<text x="107.2" y="172.3">GND</text>
<text x="137.2" y="173.6">R44</text>
<text x="201.2" y="172.3">XIN</text>
<text x="226.1" y="169.8">GPIO23</text>
<text x="226.1" y="172.3">GPIO24</text>
<text x="245.1" y="172.3">TP21</text>
<text x="275.6" y="169.8">TP20</text>
<text x="163.2" y="174.8">R58</text>
<text x="177.9" y="176.1">R48</text>
<text x="201.2" y="179.9">TESTEN</text>
<text x="201.2" y="174.9">XOUT</text>
<text x="226.1" y="174.9">GPIO25</text>
<text x="226.1" y="177.4">GPIO26</text>
<text x="226.1" y="179.9">GPIO27</text>
<text x="238.8" y="176.1">R68</text>
<text x="238.8" y="178.7">R69</text>
<text x="118.6" y="183.7">SW2</text>
<text x="162.6" y="185">Y1</text>
<text x="201.2" y="185">GND</text>
<text x="226.1" y="182.5">GPIO28</text>
<text x="226.1" y="185">GPIO29</text>
<text x="238.8" y="181.2">R70</text>
<text x="194.8" y="190.1">GND</text>
<text x="109.7" y="196.4">GND</text>
<text x="157" y="194.4">C9</text>
<text x="170.9" y="194.4">C12</text>
<text x="154.2" y="202.8">GND</text>
<text x="161.8" y="202.8">GND</text>
<text x="168.1" y="202.8">GND</text>
</g>
<g font-size="1.8" fill="#0000c2">
<text x="143.3" y="91.5">C10</text>
<text x="143.3" y="93.6">MCU pin</text>
<text x="148.1" y="91.5">close</text>
<text x="152.6" y="93.6">44</text>
<text x="154.3" y="91.5">to</text>
<text x="115.6" y="196.2">NC</text>
<text x="119.9" y="196.2">- Boot from SPIFlash</text>
<text x="115.6" y="198.4">Press- USBbootloader</text>
</g>
<g font-size="1.8" fill="#840084">
<text x="159.3" y="94.1">1u</text>
<text x="165.7" y="94.2">100n</text>
<text x="172.1" y="94.2">100n</text>
<text x="178.4" y="94.2">100n</text>
<text x="316.2" y="92.3">Green</text>
<text x="213.4" y="101.2">RP2040</text>
<text x="317.5" y="98.7">270R</text>
<text x="159.4" y="106.9">100n</text>
<text x="165.7" y="106.9">100n</text>
<text x="172.1" y="106.9">100n</text>
<text x="178.4" y="106.9">100n</text>
<text x="184.8" y="106.9">100n</text>
<text x="302.3" y="104">1k</text>
<text x="295.1" y="112.1">1u</text>
<text x="170.3" y="125.3">100n</text>
<text x="185.4" y="125.3">100n</text>
<text x="256.7" y="123">0R</text>
<text x="112.3" y="129.1">B3U-1000P</text>
<text x="129.8" y="131.7">10k</text>
<text x="115.4" y="149.4">W25Q128JVSIQ</text>
<text x="109.7" y="162.9">100n</text>
<text x="137.2" y="176.1">1k</text>
<text x="163.7" y="177.4">1M</text>
<text x="186.2" y="176.1">1k</text>
<text x="114.8" y="186.3">B3U-1000P</text>
<text x="160.1" y="187.5">12</text>
<text x="163.7" y="187.5">MHz</text>
<text x="157" y="198.5">18p</text>
<text x="170.9" y="198.5">18p</text>
</g>
<g font-size="1.8" fill="#a90000">
<text x="198.1" y="105.2">44</text>
<text x="233.6" y="105.2">45</text>
<text x="281.7" y="104.8" transform="rotate(-90 281.7 104.8)">1</text>
<text x="309.2" y="105.2">1</text>
<text x="314.7" y="102.3" transform="rotate(-90 314.7 102.3)">3</text>
<text x="198.1" y="110.2">48</text>
<text x="234.2" y="110.2">2</text>
<text x="234.2" y="112.8">3</text>
<text x="314.7" y="109.9" transform="rotate(-90 314.7 109.9)">2</text>
<text x="198.1" y="115.3">43</text>
<text x="234.2" y="115.3">4</text>
<text x="234.2" y="117.9">5</text>
<text x="198.1" y="125.5">23</text>
<text x="198.7" y="120.4">1</text>
<text x="234.2" y="120.4">6</text>
<text x="234.2" y="122.9">7</text>
<text x="234.2" y="125.5">8</text>
<text x="233.6" y="130.6">11</text>
<text x="234.2" y="128">9</text>
<text x="113.6" y="133.1">1</text>
<text x="121.2" y="133.1">2</text>
<text x="184.7" y="135.6">1</text>
<text x="198.1" y="135.6">26</text>
<text x="233.6" y="133.1">12</text>
<text x="233.6" y="135.6">13</text>
<text x="198.1" y="140.7">24</text>
<text x="198.1" y="138.2">25</text>
<text x="233.6" y="138.2">14</text>
<text x="233.6" y="140.7">15</text>
<text x="233.6" y="143.3">16</text>
<text x="198.1" y="148.3">46</text>
<text x="198.1" y="145.8">47</text>
<text x="233.6" y="145.8">17</text>
<text x="233.6" y="148.3">18</text>
<text x="113.6" y="153.4">8</text>
<text x="130.1" y="156">2</text>
<text x="130.1" y="153.4">5</text>
<text x="198.1" y="153.4">53</text>
<text x="198.1" y="156">55</text>
<text x="233.6" y="150.9">27</text>
<text x="233.6" y="153.4">28</text>
<text x="233.6" y="156">29</text>
<text x="130.1" y="158.5">3</text>
<text x="130.1" y="161">7</text>
<text x="198.1" y="161">51</text>
<text x="198.1" y="158.5">54</text>
<text x="233.6" y="158.5">30</text>
<text x="233.6" y="161">31</text>
<text x="113.6" y="166.1">4</text>
<text x="130.1" y="166.1">1</text>
<text x="130.1" y="163.6">6</text>
<text x="198.1" y="163.6">52</text>
<text x="198.1" y="166.1">56</text>
<text x="233.6" y="163.6">32</text>
<text x="233.6" y="166.1">34</text>
<text x="271.1" y="166.1">1</text>
<text x="198.1" y="171.2">20</text>
<text x="198.1" y="173.7">21</text>
<text x="233.6" y="168.7">35</text>
<text x="233.6" y="171.2">36</text>
<text x="233.6" y="173.7">37</text>
<text x="240.6" y="171.2">1</text>
<text x="271.1" y="168.7">1</text>
<text x="198.1" y="178.8">19</text>
<text x="233.6" y="176.3">38</text>
<text x="233.6" y="178.8">39</text>
<text x="198.1" y="183.9">57</text>
<text x="233.6" y="181.4">40</text>
<text x="233.6" y="183.9">41</text>
<text x="116.1" y="190.2">1</text>
<text x="123.8" y="190.2">2</text>
<text x="160.6" y="191.5">1</text>
<text x="165.7" y="191.5">3</text>
<text x="163.6" y="196.3" transform="rotate(-90 163.6 196.3)">2</text>
</g>
<g font-size="1.8" fill="#0f0f0f">
<text x="257.8" y="105.1">+1V1_MCU1</text>
<text x="264.2" y="111.4">SPI0.SCK</text>
<text x="264.2" y="117.8">SPI0.MOSI</text>
<text x="264.2" y="120.3">SPI0.MISO</text>
<text x="264.2" y="126.7">SPI0.~{CS0}</text>
<text x="188.9" y="135.5">RUN</text>
<text x="184.7" y="140.7">1 SWCLK</text>
<text x="184.7" y="138.2">1 SWDIO</text>
<text x="162" y="148.2">USB.D_N</text>
<text x="162.1" y="145.7">USB.D_P</text>
<text x="186.7" y="155.9">QSPI_SD1</text>
<text x="186.7" y="153.3">QSPI_SD0</text>
<text x="259.1" y="153.3">I2S.SCK</text>
<text x="259.1" y="155.9">I2S.WS</text>
<text x="259.1" y="150.8">I2S.SD</text>
<text x="186.7" y="160.9">QSPI_SD3</text>
<text x="186.7" y="158.4">QSPI_SD2</text>
<text x="257.8" y="160.9">I2C0.SDA</text>
<text x="186.7" y="163.5">QSPI_SCLK</text>
<text x="186.7" y="166">QSPI_CSn</text>
<text x="257.8" y="166">I2C1.SDA</text>
<text x="257.8" y="163.5">I2C0.SCL</text>
<text x="193.1" y="173.6">XOUT21</text>
<text x="194.8" y="171.1">XIN 20</text>
<text x="257.8" y="168.6">I2C1.SCL</text>
<text x="254" y="176.2">TRIGGER.TRIG1</text>
<text x="254" y="178.7">TRIGGER.TRIG2</text>
<text x="254" y="181.3">TRIGGER.TRIG3</text>
<text x="127" y="190.2">BOOTSEL</text>
</g>
<g font-size="1.8" fill="#000084">
<text x="280.9" y="110.1">SPI0{SPI}</text>
<text x="144" y="143.1">USB{USB}</text>
<text x="274.5" y="149.5">I2S{I2S}</text>
<text x="277.1" y="159.6">I2C0{I2C}</text>
<text x="274.5" y="173.6">TRIGGER{TRIG}</text>
</g>
<g font-size="1.8" fill="#009600">
<text x="177.8" y="119">+1V1_MCU1</text>
<text x="169.3" y="191.4">XOUT_R</text>
</g>
<g font-size="1.8" fill="#939391">
<text x="247.7" y="115.2">R54</text>
<text x="247.7" y="125.6">R59</text>
<text x="135.9" y="148.2">R43</text>
</g>
<g font-size="1.8" fill="#9c9b98">
<text x="256.2" y="115.2">0R</text>
<text x="256.7" y="125.6">0R</text>
<text x="135.9" y="150.7">10k</text>
</g>
</svg>
